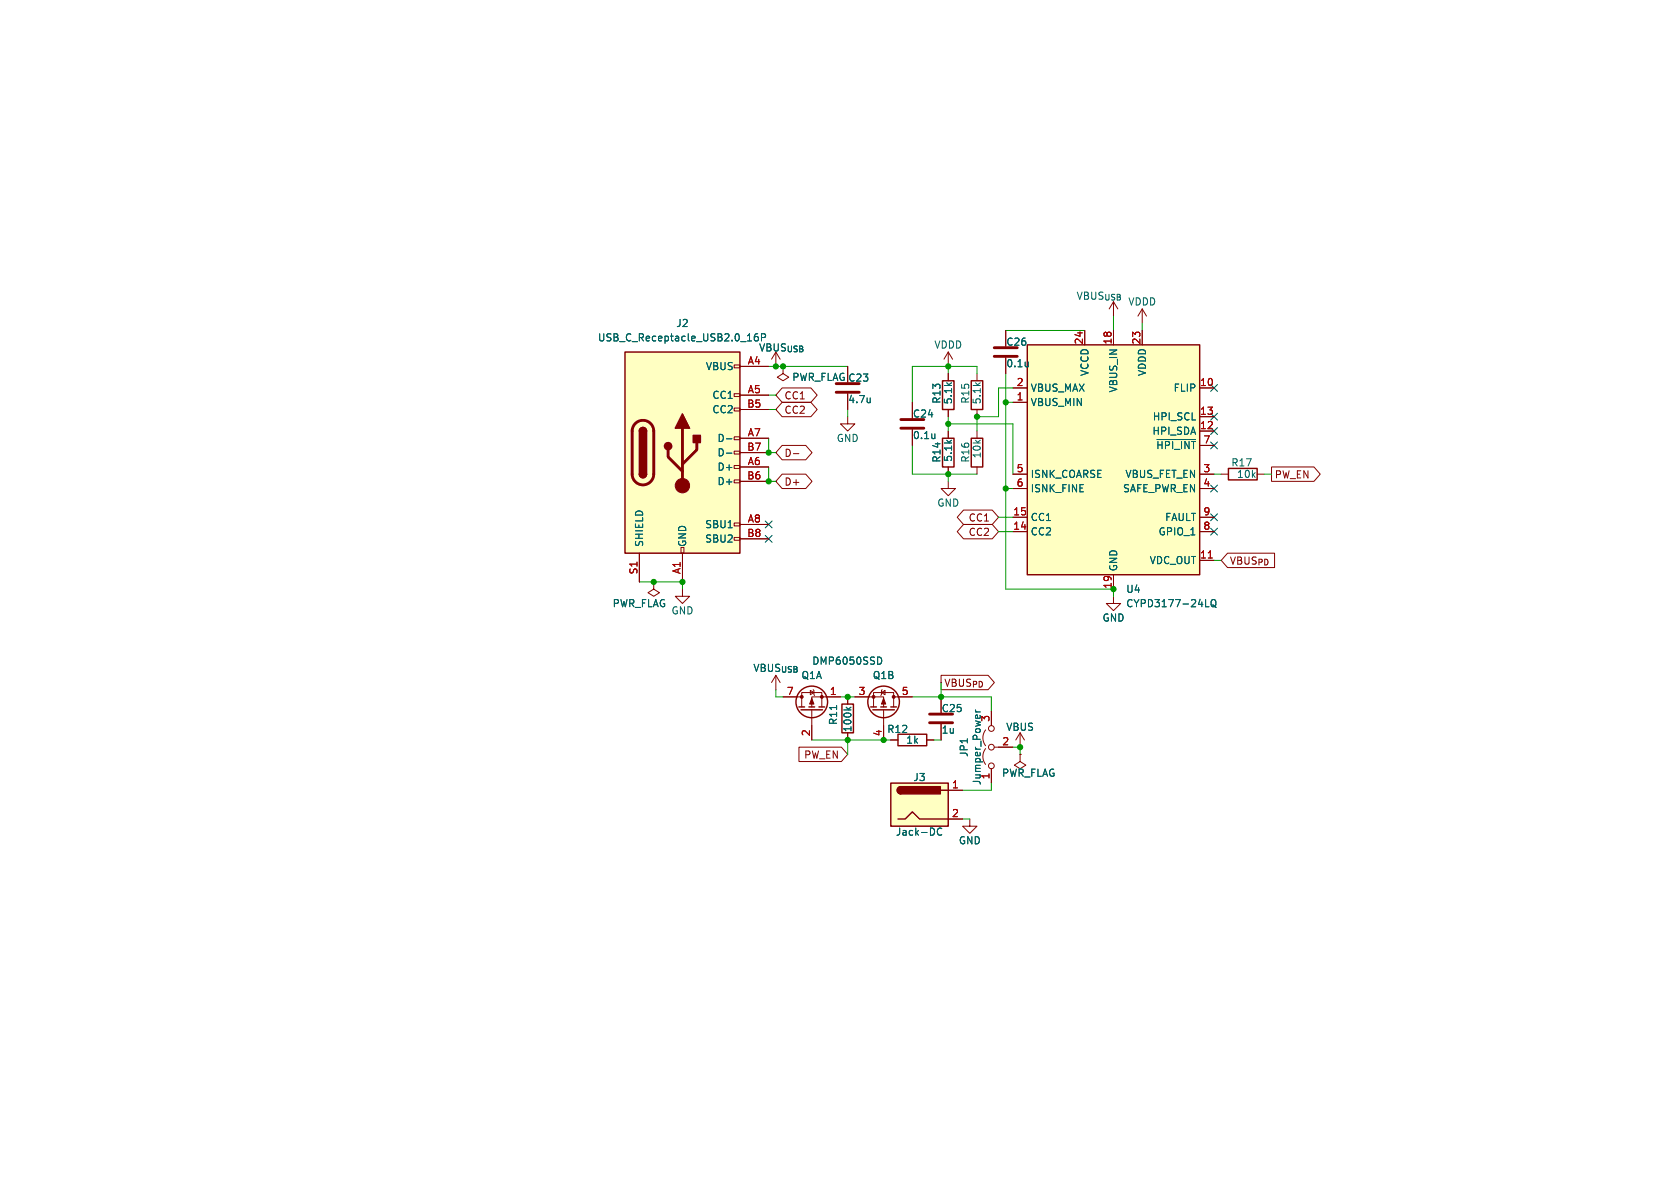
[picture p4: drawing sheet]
<svg xmlns="http://www.w3.org/2000/svg" width="297mm" height="210mm" viewBox="0 0 297 210" stroke-linecap="round" stroke-linejoin="round" font-family="sans-serif">
<path d="M181.6 61h30.5v40.6h-30.5z" fill="#ffffc2"/>
<path d="M181.6 61h30.5v40.6h-30.5zM217.2 82.8h5v2h-5z" fill="none" stroke="#840000" stroke-width=".25"/>
<g fill="none" stroke="#840000" stroke-width=".18">
<path d="M177.8 58.4v2.8M191.8 58.4v2.6M196.8 53.3v2.6M196.8 58.4v2.6M196.8 53.3l-.7 1.3M196.8 53.3l.8 1.3M201.9 54.6v2.6M201.9 58.4v2.6M201.9 54.6l-.7 1.3M201.9 54.6l.8 1.3M149.9 73.7v1.2h1.2l-1.2 1.3-1.3-1.3h1.3M149.9 64.8v2.8"/>
<path d="M149.9 69.6v2.8M177.8 63.2v2.8M179.1 68.6h2.5M179.1 71.1h2.5M212.1 68.6h2.5M212.1 73.7h2.5M212.1 76.2h2.5M212.1 78.7h2.5M179.1 83.8h2.5M179.1 86.4h2.5M179.1 91.4h2.5M179.1 94h2.5"/>
<path d="M212.1 83.8h2.5M212.1 86.4h2.5M212.1 91.4h2.5M212.1 94h2.5M212.1 99.1h2.5M215.9 83.8h1.3M222.2 83.8h1.3M196.8 101.6v2.5"/>
</g>
<path d="M153.8 70.3v.9M153.8 71.1h.1M181.8 64v.8M181.8 64.7l-.1 .1M204.5 77.7h6.9M213.1 107.3h.6M214.2 106.2l.2-.2a.43 .43 0 0 1 .5 .4v.4a.42 .42 0 0 1-.4 .5 .42 .42 0 0 1-.4-.5zM214.3 107l.7 .4" fill="none" stroke="#006464" stroke-width=".18"/>
<path d="M213.6 98.6h.7" fill="none" stroke="#a90000" stroke-width=".18"/>
<path d="M147.8 67.8h4.1M147.8 69.3h4.1M175.8 61.5h4M175.8 63h4" fill="none" stroke="#840000" stroke-width=".51"/>
<path d="M157.5 138.4h10.1v7.7h-10.1z" fill="#ffffc2"/>
<g fill="none" stroke="#840000" stroke-width=".25">
<path d="M171.7 77.5h2v5.1h-2zM141.2 125h1M141.6 125.5h3.8M143 125h1M144.8 125h1M148.8 124.5h2.1v5h-2.1zM153.9 125h1M154.3 125.5h3.8M155.7 125h1M157.5 138.4h10.1v7.7h-10.1zM157.5 125h1M158.7 129.8h5.1v2h-5.1z"/>
<path d="M159.3 139.1a.64 .64 0 0 0-.7 .6 .64 .64 0 0 0 .7 .6M166.4 139.7h1.2M158.7 144.8h1.3l1.3-1.3 1.3 1.3h5"/>
<circle cx="143.5" cy="124.1" r="2.79"/>
<circle cx="156.2" cy="124.1" r="2.79"/>
</g>
<g fill="#840000" stroke="#840000" stroke-width=".25">
<path d="M158.8 139.3l.5-.2v1.2a.63 .63 0 0 1-.6-.4 .63 .63 0 0 1 .1-.6z"/>
<path d="M159.3 139.1h6.9v1.2h-6.9z"/>
</g>
<g fill="none" stroke="#840000" stroke-width=".18">
<path d="M172.7 76.2v1.3M172.7 82.6v1.2M137.2 119.4l-.8 1.3M137.2 119.4l.7 1.3M137.2 119.4v2.5M196.8 105.4v1.3h1.3l-1.3 1.3-1.2-1.3h1.2M138.4 123.2h3.3M141.7 125v-2.6h3.6v2.6M143.3 122l.6 .4-.6 .4zM143.5 125.5v5.3M143.8 121.9l.1 .1v.8l.1 .1M148.6 123.2h-5.1v1.8"/>
<path d="M149.9 123.2v1.3M149.9 129.5v1.3M151.1 123.2h5.1v1.8M154.4 125v-2.6h3.6v2.6M155.8 122.4l.7-.4v.8zM156 121.9l-.2 .1v.8l-.1 .1M156.2 125.5v5.3M157.5 130.8h1.2M158 123.2h3.3M163.8 130.8h1.3M166.4 123.2v2.8M166.4 128v2.8"/>
<path d="M167.6 139.7h2.6M167.6 144.8h2.6M171.4 144.8v1.3h1.3l-1.3 1.2-1.2-1.2h1.2"/>
</g>
<path d="M155.5 116.1a.68 .68 0 0 1 .4 .7 .68 .68 0 0 1-.4 .6M147.9 124.7v.7M149.6 125l.5 .5M150.4 125l-.4 .4M166.5 146.5a.6 .6 0 0 0-.8 .4 .6 .6 0 0 0 .5 .7l.3-.1" fill="none" stroke="#006464" stroke-width=".18"/>
<g fill="#840000" stroke="#840000" stroke-width=".18">
<path d="M156.2 123.4l.4 1.1h-.8z"/>
<path d="M143.5 123.4l.4 1.1h-.8z"/>
<circle cx="158" cy="123.2" r=".25"/>
<circle cx="154.4" cy="123.2" r=".25"/>
<circle cx="141.7" cy="123.2" r=".25"/>
<circle cx="145.3" cy="123.2" r=".25"/>
</g>
<path d="M164.3 126.2h4.1M164.3 127.8h4.1" fill="none" stroke="#840000" stroke-width=".51"/>
<path d="M110.5 62.2h20.3v35.6h-20.3z" fill="#ffffc2"/>
<g fill="none" stroke="#840000" stroke-width=".18">
<path d="M177.8 58.4v2.8M191.8 58.4v2.6M196.8 58.4v2.6M201.9 58.4v2.6M129.8 64.5h1v.5h-1zM129.8 69.6h1v.5h-1zM129.8 72.1h1v.5h-1zM129.8 77.2h1v.5h-1zM129.8 79.8h1v.5h-1zM130.8 64.8h5.1M130.8 69.9h5.1M130.8 72.4h5.1"/>
<path d="M130.8 77.5h5.1M137.2 62.2l-.8 1.3M137.2 62.2l.7 1.3M137.2 62.2v2.6M138.3 78.7h4.1l1.2 1.3-1.2 1.3h-4.1l-1.1-1.3zM138.3 71.1h5.1l1.1 1.3-1.1 1.3h-5.1l-1.1-1.3zM138.3 68.6h5.1l1.1 1.3-1.1 1.2h-5.1l-1.1-1.2zM138.4 64.8v1.2l-1 .7 1 .6 1-.6-1-.7M138.4 64.8h.1M149.9 64.8v2.8M149.9 69.6v2.8M161.3 71.1v2.8"/>
<path d="M161.3 75.9v2.8M167.6 62.2v2.6M167.6 66v1.3M167.6 72.4v1.3M167.6 76.2v1.3M167.6 62.2l-.7 1.3M167.6 62.2l.8 1.3M172.7 66v1.3M172.7 72.4v1.3M177.8 63.2v2.8M179.1 68.6h2.5M179.1 71.1h2.5"/>
<path d="M212.1 68.6h2.5M212.1 73.7h2.5M212.1 76.2h2.5M212.1 78.7h2.5M113 97.8v5.1M120.4 96.8h.5v1h-.5zM120.6 97.8v5.1M129.8 82.3h1v.5h-1zM129.8 84.8h1v.5h-1zM129.8 92.5h1v.5h-1zM129.8 95h1v.5h-1zM130.8 80h5.1"/>
<path d="M130.8 82.6h5.1M130.8 85.1h5.1M130.8 92.7h5.1M130.8 95.3h5.1M138.3 83.8h4.1l1.2 1.3-1.2 1.3h-4.1l-1.1-1.3zM140.3 80.2h.9M167.6 85.1v1.3h1.3l-1.3 1.2-1.2-1.2h1.2M167.6 82.6v1.2M170.3 90.2h5.1l1.1 1.2-1.1 1.3h-5.1l-1.1-1.3zM170.3 92.7h5.1l1.1 1.3-1.1 1.3h-5.1l-1.1-1.3zM179.1 83.8h2.5M179.1 86.4h2.5"/>
<path d="M179.1 91.4h2.5M179.1 94h2.5M212.1 83.8h2.5M212.1 86.4h2.5M212.1 91.4h2.5M212.1 94h2.5M212.1 99.1h2.5M217 97.8h8.3v2.5h-8.3l-1.1-1.2zM224.8 82.5h7.5l1.1 1.3-1.1 1.3h-7.5zM115.6 102.9v1.2l-1 .7 1 .6 1-.6-1-.7M115.6 102.9h.1M120.6 104.1v1.3h1.3l-1.3 1.3-1.2-1.3h1.2"/>
<path d="M166.4 119.4h8.3l1.1 1.3-1.1 1.2h-8.3zM196.8 101.6v2.5M138.4 123.2h2.6M141.2 132.1h7.5l1.2 1.3-1.2 1.2h-7.5zM143.5 128.3v2.5M146 123.2h2.6M149.9 123.2v1.3M149.9 129.5v1.3M151.1 123.2h2.6M156.2 128.3v2.5M157.5 130.8h1.2M158.7 123.2h2.6"/>
<path d="M163.8 130.8h1.3M166.4 123.2v2.8M166.4 128v2.8M167.6 139.7h2.6M175.3 125.7v2.6M175.3 135.9v2.5M175.8 132.1h3.3M180.3 133.4v1.2l-1 .7 1 .6 1.1-.6-1.1-.7M180.3 133.4h.1M180.3 129.5l.8 1.3M180.3 129.5l-.7 1.3M180.3 129.5v2.6"/>
<path d="M167.6 144.8h2.6"/>
<circle cx="175.3" cy="135.4" r=".51"/>
<circle cx="175.3" cy="132.1" r=".51"/>
<circle cx="175.3" cy="128.8" r=".51"/>
</g>
<path d="M110.5 62.2h20.3v35.6h-20.3zM113 76.2a.64 .64 0 0 1 .7-.6 .64 .64 0 0 1 .6 .6M166.6 67.3h2.1v5.1h-2.1zM166.6 77.5h2.1v5.1h-2.1zM171.7 67.3h2v5.1h-2zM113 83.8a.64 .64 0 0 0 .7 .7 .64 .64 0 0 0 .6-.7" fill="none" stroke="#840000" stroke-width=".25"/>
<path d="M112.3 74.9a1.9 1.9 0 0 1 2.1-.5 1.9 1.9 0 0 1 1.2 1.8v7.6a1.91 1.91 0 0 1-1.9 1.9 1.91 1.91 0 0 1-1.9-1.9v-7.7l.1-.7zM118.1 79.5v1.3l2.5 2.5M120.6 75.7v10.2M123.2 78.2v1.3l-2.6 2.5M159.3 74.2h4M159.3 75.7h4" fill="none" stroke="#840000" stroke-width=".51"/>
<g fill="#840000" stroke="#840000" stroke-width=".25">
<path d="M113 76.2h1.3v7.6h-1.3z"/>
<path d="M113.2 75.8a.64 .64 0 0 1 .7-.2 .64 .64 0 0 1 .4 .6h-1.3z"/>
<path d="M113 83.8h1.3a.64 .64 0 0 1-.6 .7 .64 .64 0 0 1-.7-.7z"/>
<path d="M120.6 73.2l1.3 2.5h-2.5z"/>
<path d="M122.6 77h1.2v1.2h-1.2z"/>
<circle cx="118.1" cy="78.9" r=".63"/>
</g>
<circle cx="120.6" cy="85.9" r="1.27" fill="#840000" stroke="#840000" stroke-width=".18"/>
<g fill="none" stroke="#006464" stroke-width=".18">
<path d="M134 59l-.4 .1a.86 .86 0 0 0 0 1.2l.4-.2 .1-.4-.3-.2h-.2l-.3 .2M134.6 59.7l.6-.1 .1-.2v-.3l-.7-.1v1.3M128.4 77.6h1M153.8 70.3v.9M153.8 71.1h.1M165.3 76.7v.8M165.3 77.4l-.1 .1M181.8 64v.8M181.8 64.7l-.1 .1M204.5 77.7h6.9M128.4 80.1h1M155.5 116.1a.68 .68 0 0 1 .4 .7 .68 .68 0 0 1-.4 .6"/>
<path d="M213.1 107.3h.6M214.2 106.2l.2-.2a.43 .43 0 0 1 .5 .4v.4a.42 .42 0 0 1-.4 .5 .42 .42 0 0 1-.4-.5zM214.3 107l.7 .4M147.9 124.7v.7M149.6 125l.5 .5M150.4 125l-.4 .4M172.5 125.9h.8M172.5 125.5l.2 .4M166.5 146.5a.6 .6 0 0 0-.8 .4 .6 .6 0 0 0 .5 .7l.3-.1"/>
</g>
<g fill="none" stroke="#009600" stroke-width=".18">
<path d="M177.8 58.4h14M196.8 55.9v2.5M201.9 57.2v1.2M135.9 77.5v2.5h1.3M135.9 64.8h14M135.9 69.9h1.3M135.9 72.4h1.3M149.9 72.4v1.3M161.3 78.7v5.1h11.4M167.6 64.8v1.2M167.6 73.7v2.5M167.6 74.9h11.5v8.9"/>
<path d="M172.7 66v-1.2h-11.4v6.3M177.8 66v38.1h19v1.3M177.8 71.1h1.3M179.1 68.6h-2.6v5.1h-3.8v2.5M135.9 82.6v2.5h1.3M167.6 83.8v1.3M176.5 91.4h2.6M176.5 94h2.6M177.8 86.4h1.3M214.6 83.8h1.3M214.6 99.1h1.3M223.5 83.8h1.3"/>
<path d="M113 102.9h7.6v1.2M137.2 121.9v1.3h1.2M143.5 130.8h14M148.6 123.2h2.5M149.9 130.8v2.6M161.3 123.2h14v2.5M165.1 130.8h1.3M166.4 120.7v2.5M175.3 138.4v1.3h-5.1M179.1 132.1h1.2v1.3M170.2 144.8h1.2"/>
</g>
<g fill="none" stroke="#000084" stroke-width=".18">
<path d="M214 75.6l1.2 1.2M214 78.1l1.2 1.2M214 73.1l1.2 1.2M214 68l1.2 1.2M215.2 75.6l-1.2 1.2M215.2 78.1l-1.2 1.2M215.2 73.1l-1.2 1.2M215.2 68l-1.2 1.2M135.3 94.6l1.2 1.3M135.3 92.1l1.2 1.2M136.5 94.6l-1.2 1.3M136.5 92.1l-1.2 1.2"/>
<path d="M214 93.4l1.2 1.2M214 90.8l1.2 1.2M214 85.8l1.2 1.2M215.2 93.4l-1.2 1.2M215.2 90.8l-1.2 1.2M215.2 85.8l-1.2 1.2"/>
</g>
<path d="M213.6 98.6h.7" fill="none" stroke="#a90000" stroke-width=".18"/>
<g fill="#009600" stroke="#009600" stroke-width=".18">
<circle cx="167.6" cy="83.8" r=".46"/>
<circle cx="177.8" cy="86.4" r=".46"/>
<circle cx="167.6" cy="74.9" r=".46"/>
<circle cx="167.6" cy="64.8" r=".46"/>
<circle cx="172.7" cy="73.7" r=".46"/>
<circle cx="180.3" cy="132.1" r=".46"/>
<circle cx="149.9" cy="123.2" r=".46"/>
<circle cx="149.9" cy="130.8" r=".46"/>
<circle cx="156.2" cy="130.8" r=".46"/>
<circle cx="166.4" cy="123.2" r=".46"/>
<circle cx="177.8" cy="71.1" r=".46"/>
<circle cx="196.8" cy="104.1" r=".46"/>
<circle cx="120.6" cy="102.9" r=".46"/>
<circle cx="135.9" cy="85.1" r=".46"/>
<circle cx="135.9" cy="80" r=".46"/>
<circle cx="137.2" cy="64.8" r=".46"/>
<circle cx="138.4" cy="64.8" r=".46"/>
<circle cx="115.6" cy="102.9" r=".46"/>
</g>
<g font-size="1.8" fill="#006464">
<text x="190.2" y="53.2">VBUS_{USB}</text>
<text x="119.5" y="58">J2</text>
<text x="199.4" y="54.2">VDDD</text>
<text x="105.6" y="60.6">USB_C_Receptacle_USB2.0_16P</text>
<text x="124.7" y="65.6">VBUS</text>
<text x="134.1" y="62.3">VBUS_{USB}</text>
<text x="165.1" y="61.8">VDDD</text>
<text x="177.8" y="61.3">C26</text>
<text x="177.8" y="65.1">0.1u</text>
<text x="125.8" y="70.7">CC1</text>
<text x="140" y="67.5">PWR_FLAGC23</text>
<text x="149.9" y="71.5">4.7u</text>
<text x="166.5" y="71.5" transform="rotate(-90 166.5 71.5)">R13</text>
<text x="168.5" y="71.6" transform="rotate(-90 168.5 71.6)">5.1k</text>
<text x="171.6" y="71.5" transform="rotate(-90 171.6 71.5)">R15</text>
<text x="173.6" y="71.6" transform="rotate(-90 173.6 71.6)">5.1k</text>
<text x="182.1" y="69.4">VBUS_MAX</text>
<text x="182.1" y="72">VBUS_MIN</text>
<text x="192.6" y="66.6" transform="rotate(-90 192.6 66.6)">VCCD</text>
<text x="197.7" y="69.5" transform="rotate(-90 197.7 69.5)">VBUS_IN</text>
<text x="202.8" y="66.6" transform="rotate(-90 202.8 66.6)">VDDD</text>
<text x="207.4" y="69.4">FLIP</text>
<text x="125.8" y="73.3">CC2</text>
<text x="161.3" y="74">C24</text>
<text x="161.3" y="77.8">0.1u</text>
<text x="203.6" y="77.1">HPI_SDA</text>
<text x="203.7" y="74.5">HPI_SCL</text>
<text x="126.7" y="78.3">D-</text>
<text x="126.7" y="80.9">D-</text>
<text x="126.7" y="83.4">D+</text>
<text x="147.8" y="78.3">GND</text>
<text x="166.5" y="81.9" transform="rotate(-90 166.5 81.9)">R14</text>
<text x="168.5" y="81.7" transform="rotate(-90 168.5 81.7)">5.1k</text>
<text x="171.6" y="81.9" transform="rotate(-90 171.6 81.9)">R16</text>
<text x="173.6" y="81.1" transform="rotate(-90 173.6 81.1)">10k</text>
<text x="204.3" y="79.6">~{HPI_INT}</text>
<text x="217.6" y="82.7">R17</text>
<text x="126.7" y="86">D+</text>
<text x="165.6" y="89.8">GND</text>
<text x="182.1" y="84.7">ISNK_COARSE</text>
<text x="182.1" y="87.2">ISNK_FINE</text>
<text x="198.4" y="87.2">SAFE_PWR_EN</text>
<text x="198.9" y="84.7">VBUS_FET_EN</text>
<text x="218.6" y="84.7">10k</text>
<text x="124.6" y="93.6">SBU1</text>
<text x="182.1" y="92.3">CC1</text>
<text x="182.1" y="94.8">CC2</text>
<text x="204.7" y="94.8">GPIO_1</text>
<text x="205.9" y="92.3">FAULT</text>
<text x="113.9" y="96.8" transform="rotate(-90 113.9 96.8)">SHIELD</text>
<text x="121.5" y="96.8" transform="rotate(-90 121.5 96.8)">GND</text>
<text x="124.6" y="96.1">SBU2</text>
<text x="197.7" y="101.1" transform="rotate(-90 197.7 101.1)">GND</text>
<text x="203.2" y="99.9">VDC_OUT</text>
<text x="108.2" y="107.5">PWR_FLAG</text>
<text x="199" y="105">U4</text>
<text x="199" y="107.5">CYPD3177-24LQ</text>
<text x="118.6" y="108.8">GND</text>
<text x="194.8" y="110.1">GND</text>
<text x="133.1" y="119">VBUS_{USB}</text>
<text x="143.5" y="117.7">DMP6050SSD</text>
<text x="141.6" y="120.2">Q1A</text>
<text x="154.2" y="120.2">Q1B</text>
<text x="148.2" y="128.3" transform="rotate(-90 148.2 128.3)">R11</text>
<text x="150.7" y="129.5" transform="rotate(-90 150.7 129.5)">100k</text>
<text x="156.8" y="129.8">R12</text>
<text x="160.1" y="131.7">1k</text>
<text x="166.4" y="129.9">1u</text>
<text x="166.4" y="126.1">C25</text>
<text x="177.8" y="129.4">VBUS</text>
<text x="171.3" y="133.9" transform="rotate(-90 171.3 133.9)">JP1</text>
<text x="177" y="137.5">PWR_FLAG</text>
<text x="161.4" y="138.3">J3</text>
<text x="173.6" y="138.9" transform="rotate(-90 173.6 138.9)">Jumper_Power</text>
<text x="158.3" y="147.9">Jack-DC</text>
<text x="169.4" y="149.5">GND</text>
</g>
<g font-size="1.8" fill="#a90000">
<text x="132.1" y="64.5">A4</text>
<text x="191.5" y="61" transform="rotate(-90 191.5 61)">24</text>
<text x="196.6" y="61" transform="rotate(-90 196.6 61)">18</text>
<text x="201.7" y="61" transform="rotate(-90 201.7 61)">23</text>
<text x="132.1" y="69.6">A5</text>
<text x="179.6" y="68.3">2</text>
<text x="179.6" y="70.9">1</text>
<text x="212" y="68.3">10</text>
<text x="132" y="72.1">B5</text>
<text x="132.1" y="77.2">A7</text>
<text x="212" y="73.4">13</text>
<text x="212" y="75.9">12</text>
<text x="132" y="79.8">B7</text>
<text x="132.1" y="82.3">A6</text>
<text x="179.6" y="83.6">5</text>
<text x="212.7" y="78.5">7</text>
<text x="212.7" y="83.6">3</text>
<text x="132" y="84.8">B6</text>
<text x="179.6" y="86.1">6</text>
<text x="212.7" y="86.1">4</text>
<text x="132" y="95">B8</text>
<text x="132.1" y="92.5">A8</text>
<text x="179" y="91.2">15</text>
<text x="179" y="93.7">14</text>
<text x="212.7" y="91.2">9</text>
<text x="212.7" y="93.7">8</text>
<text x="112.8" y="101.6" transform="rotate(-90 112.8 101.6)">S1</text>
<text x="120.4" y="101.6" transform="rotate(-90 120.4 101.6)">A1</text>
<text x="212" y="98.8">11</text>
<text x="196.6" y="104.2" transform="rotate(-90 196.6 104.2)">19</text>
<text x="139" y="122.9">7</text>
<text x="146.6" y="122.9">1</text>
<text x="151.7" y="122.9">3</text>
<text x="159.3" y="122.9">5</text>
<text x="143.3" y="130.2" transform="rotate(-90 143.3 130.2)">2</text>
<text x="156" y="130.2" transform="rotate(-90 156 130.2)">4</text>
<text x="175" y="127.7" transform="rotate(-90 175 127.7)">3</text>
<text x="177.1" y="131.8">2</text>
<text x="175" y="137.9" transform="rotate(-90 175 137.9)">1</text>
<text x="168.2" y="139.4">1</text>
<text x="168.2" y="144.5">2</text>
</g>
<g font-size="1.8" fill="#840000">
<text x="138.6" y="70.8">CC1</text>
<text x="138.6" y="73.3">CC2</text>
<text x="138.6" y="81">D-</text>
<text x="138.6" y="86">D+</text>
<text x="225.3" y="84.8">PW_EN</text>
<text x="171.1" y="92.4">CC1</text>
<text x="171.1" y="94.9">CC2</text>
<text x="217.3" y="100">VBUS_{PD}</text>
<text x="166.8" y="121.6">VBUS_{PD}</text>
<text x="142.1" y="134.3">PW_EN</text>
</g>
</svg>
